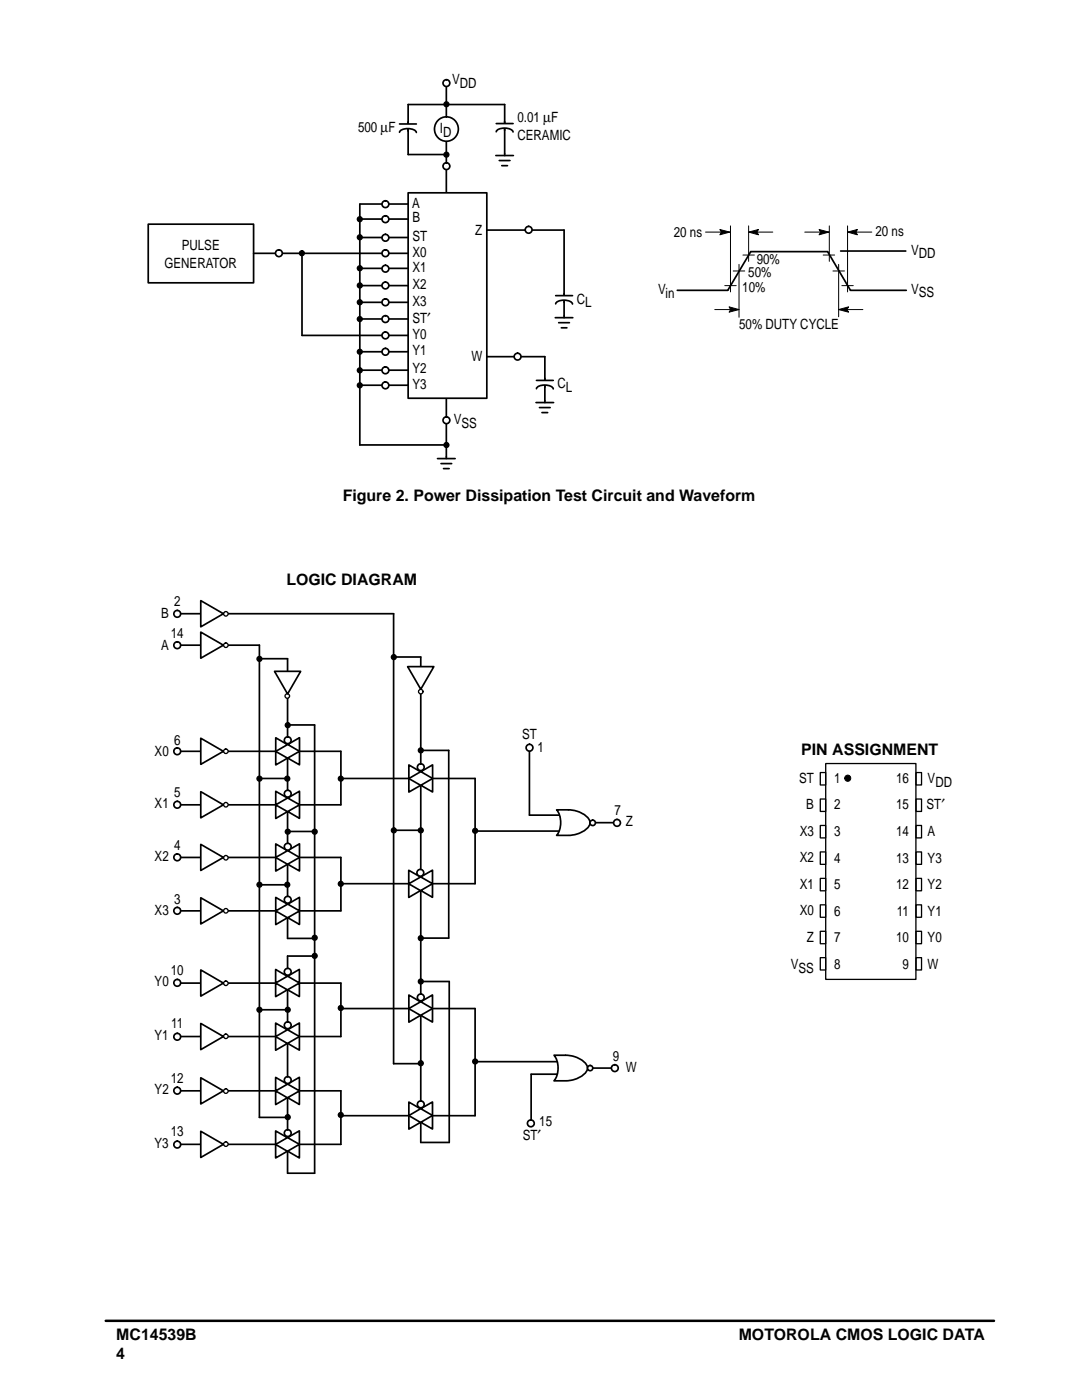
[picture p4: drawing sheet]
<svg xmlns="http://www.w3.org/2000/svg" width="216mm" height="279mm" viewBox="0 0 216 279" stroke-linecap="round" stroke-linejoin="round" font-family="sans-serif">
<path d="M21.1 263.6h177.2" fill="none" stroke="#000" stroke-width=".5"/>
<path d="M140.8 46.3h4.8M143.6 45.8l2 .5-2 .6 .3-.6zM149.4 46.3l1.9-.5-.3 .5 .3 .6zM149.4 46.3h4.8" fill="none" stroke="#000" stroke-width=".2"/>
<g fill="#000">
<path d="M143.6 45.8l2 .5-2 .6 .3-.6z" fill-rule="evenodd"/>
<path d="M149.4 46.3l1.9-.5-.3 .5 .3 .6z" fill-rule="evenodd"/>
</g>
<path d="M29.6 44.7h21v11.7h-21z" fill-rule="evenodd" fill="#fff"/>
<path d="M89.1 16.6v74.9M29.6 44.7h21v11.7h-21zM50.6 50.6h30.8M71.8 40.7v48.1M97.1 71.2h11.6v8.8M87.3 91.5h3.5M88 92.5h2.1M88.5 93.5h1.1" fill="none" stroke="#000" stroke-width=".34"/>
<path d="M81.4 38.5h15.7v41h-15.7z" fill-rule="evenodd" fill="#fff"/>
<path d="M81.4 38.5h15.7v41h-15.7z" fill="none" stroke="#000" stroke-width=".34"/>
<circle cx="55.7" cy="50.5" r=".68" fill="#fff"/>
<circle cx="55.7" cy="50.5" r=".68" fill="none" stroke="#000" stroke-width=".34"/>
<circle cx="103.3" cy="71.2" r=".68" fill="#fff"/>
<circle cx="103.3" cy="71.2" r=".68" fill="none" stroke="#000" stroke-width=".34"/>
<circle cx="89.1" cy="16.6" r=".68" fill="#fff"/>
<circle cx="89.1" cy="16.6" r=".68" fill="none" stroke="#000" stroke-width=".34"/>
<circle cx="89.1" cy="33.2" r=".68" fill="#fff"/>
<circle cx="89.1" cy="33.2" r=".68" fill="none" stroke="#000" stroke-width=".34"/>
<circle cx="89.1" cy="83.9" r=".68" fill="#fff"/>
<g fill="none" stroke="#000" stroke-width=".34">
<path d="M108.7 75.5v1.8"/>
<circle cx="89.1" cy="83.9" r=".68"/>
</g>
<circle cx="60.2" cy="50.5" r=".49" fill="#000" stroke="#000" stroke-width=".26"/>
<path d="M107.1 75.9h3.3v.9h-3.3z" fill-rule="evenodd" fill="#fff"/>
<path d="M112.6 45.9v17.2M135.1 57.9h10.1l4.6-7.7h15.3l4.6 7.7h11.1M107 77.6a2.08 2.08 0 0 1 2.7-.6l.6 .4 .1 .2M107 75.9h3.4M108.7 80v.3M107 80.3h3.5M107.6 81.3h2.2M108.1 82.3h1.2" fill="none" stroke="#000" stroke-width=".34"/>
<g fill="none" stroke="#000" stroke-width=".2">
<path d="M144.6 57h2.3M145.8 45.1v13.2M146.3 54.1h2.3M147.5 52.8v10.5M148.2 50.9h2.3M149.4 45.1v7.1M160.6 46.3h4.8M163.4 45.8l2 .5-2 .6 .3-.6zM164.3 50.9h2.2M165.5 45.1v7.1M166.2 54.1h2.3M167.3 52.8v10.4"/>
<path d="M168 57h2.3M169.1 46.3l2-.5-.3 .5 .3 .6zM169.1 45.1v13.2M169.1 46.3h4.9"/>
</g>
<g fill="#000">
<path d="M163.4 45.8l2 .5-2 .6 .3-.6z" fill-rule="evenodd"/>
<path d="M169.1 46.3l2-.5-.3 .5 .3 .6z" fill-rule="evenodd"/>
</g>
<path d="M110.9 59h3.4v.9h-3.4z" fill-rule="evenodd" fill="#fff"/>
<path d="M97.1 45.9h15.5M110.9 59h3.3M110.8 63.4h3.5M110.9 60.6a2.08 2.08 0 0 1 2.6-.5l.6 .3 .1 .3M111.5 64.4h2.1M112 65.4h1.1M112.6 63.1v.3" fill="none" stroke="#000" stroke-width=".34"/>
<circle cx="105.5" cy="45.9" r=".68" fill="#fff"/>
<g fill="none" stroke="#000" stroke-width=".34">
<path d="M100.7 20.9v9.8"/>
<circle cx="105.5" cy="45.9" r=".68"/>
</g>
<path d="M99.1 24.7h3.3v.9h-3.3z" fill-rule="evenodd" fill="#fff"/>
<g fill="none" stroke="#000" stroke-width=".34">
<path d="M81.4 20.9h19.3M98.9 31h3.5M99 26.3a2.08 2.08 0 0 1 2.7-.6l.6 .4 .1 .2M99 24.7h3.4M99.6 32h2.2M100.1 33.1h1.2M100.7 30.7v.3M60.3 50.6v16.3h21.1M71.8 57h9.6M71.8 40.7h9.6M71.8 43.7h9.6M71.8 47.4h9.6"/>
<path d="M71.8 70.2h9.6M71.8 73.9h9.6M71.8 76.9h9.6M71.8 60.3h9.6M71.8 63.7h9.6M71.8 88.8h17.3"/>
</g>
<g fill="#000" stroke="#000" stroke-width=".26">
<circle cx="71.8" cy="43.7" r=".49"/>
<circle cx="71.8" cy="47.4" r=".49"/>
<circle cx="71.8" cy="57" r=".49"/>
<circle cx="71.8" cy="63.7" r=".49"/>
<circle cx="71.8" cy="70.2" r=".49"/>
<circle cx="71.8" cy="73.9" r=".49"/>
<circle cx="71.8" cy="60.3" r=".49"/>
<circle cx="71.8" cy="76.9" r=".49"/>
</g>
<circle cx="76.9" cy="50.5" r=".68" fill="#fff"/>
<circle cx="76.9" cy="50.5" r=".68" fill="none" stroke="#000" stroke-width=".34"/>
<circle cx="76.9" cy="66.9" r=".68" fill="#fff"/>
<circle cx="76.9" cy="66.9" r=".68" fill="none" stroke="#000" stroke-width=".34"/>
<circle cx="76.9" cy="70.2" r=".68" fill="#fff"/>
<circle cx="76.9" cy="70.2" r=".68" fill="none" stroke="#000" stroke-width=".34"/>
<circle cx="76.9" cy="73.9" r=".68" fill="#fff"/>
<circle cx="76.9" cy="73.9" r=".68" fill="none" stroke="#000" stroke-width=".34"/>
<circle cx="76.9" cy="76.9" r=".68" fill="#fff"/>
<circle cx="76.9" cy="76.9" r=".68" fill="none" stroke="#000" stroke-width=".34"/>
<circle cx="76.9" cy="57" r=".68" fill="#fff"/>
<circle cx="76.9" cy="57" r=".68" fill="none" stroke="#000" stroke-width=".34"/>
<circle cx="76.9" cy="60.3" r=".68" fill="#fff"/>
<circle cx="76.9" cy="60.3" r=".68" fill="none" stroke="#000" stroke-width=".34"/>
<circle cx="76.9" cy="63.7" r=".68" fill="#fff"/>
<circle cx="76.9" cy="63.7" r=".68" fill="none" stroke="#000" stroke-width=".34"/>
<circle cx="76.9" cy="40.7" r=".68" fill="#fff"/>
<circle cx="76.9" cy="40.7" r=".68" fill="none" stroke="#000" stroke-width=".34"/>
<circle cx="76.9" cy="43.7" r=".68" fill="#fff"/>
<circle cx="76.9" cy="43.7" r=".68" fill="none" stroke="#000" stroke-width=".34"/>
<circle cx="76.9" cy="47.4" r=".68" fill="#fff"/>
<g fill="none" stroke="#000" stroke-width=".34">
<path d="M71.8 53.6h9.6"/>
<circle cx="76.9" cy="47.4" r=".68"/>
</g>
<circle cx="71.8" cy="53.5" r=".49" fill="#000" stroke="#000" stroke-width=".26"/>
<circle cx="76.9" cy="53.6" r=".68" fill="#fff"/>
<g fill="none" stroke="#000" stroke-width=".34">
<path d="M81.4 24.3v1.8M81.4 20.9v9.9h7.7"/>
<circle cx="76.9" cy="53.6" r=".68"/>
</g>
<g fill="#000" stroke="#000" stroke-width=".26">
<circle cx="89.1" cy="20.8" r=".49"/>
<circle cx="89.1" cy="30.9" r=".49"/>
<circle cx="89.1" cy="88.8" r=".49"/>
</g>
<path d="M79.8 24.8h3.3v.9h-3.3z" fill-rule="evenodd" fill="#fff"/>
<path d="M79.7 26.4a2.08 2.08 0 0 1 2.7-.6l.6 .4 .1 .2M79.7 24.7h3.4M167.7 50.1h13" fill="none" stroke="#000" stroke-width=".34"/>
<path d="M142.6 61.8h4.9M145.5 61.2l2 .6-2 .5 .3-.5zM167.3 61.8l2-.6-.3 .6 .3 .5zM167.3 61.8h4.9" fill="none" stroke="#000" stroke-width=".2"/>
<g fill="#000">
<path d="M145.5 61.2l2 .6-2 .5 .3-.5z" fill-rule="evenodd"/>
<path d="M167.3 61.8l2-.6-.3 .6 .3 .5z" fill-rule="evenodd"/>
</g>
<circle cx="89.1" cy="25.7" r="2.41" fill="#fff"/>
<g fill="none" stroke="#000" stroke-width=".34">
<path d="M35.3 122.5h43.2v89.8h5.5M35.5 128.8h16.3v94.2h5.6M51.8 131.5h5.6v55.8h5.4M78.5 131.1h5.5v96.9h5.6v-32.1h-5.6M35.3 149.9h32.7v10.7h-32.7M57.4 144.7h5.4v89.4h-5.4v-43.3h5.4M68 155.4h26.8v21h-26.8M84 149.8h5.5v37.4h-5.5M105.6 149.3v13.4h6.1M35.3 171.1h32.7v10.7h-32.7M51.8 176.6h5.6M57.4 165.9h5.4"/>
<path d="M78.5 165.7h5.5M94.8 165.9h16.8M118.1 164.2h5M35.3 196.2h32.7v10.7h-32.7M35.3 217.7h32.7v10.7h-32.7M51.8 201.5h5.6M68 201.3h26.8v21.4h-26.8M94.8 211.9h16.4M111.2 214.4h-5.2v9.7M117.4 213.2h5.8"/>
<circle cx="89.1" cy="25.7" r="2.41"/>
</g>
<g fill="none" stroke="#000" stroke-width=".26">
<path d="M163.7 154.2h1.1v2.5h-1.1zM163.7 159.5h1.1v2.4h-1.1zM164.8 152.4h18v43.1h-18zM182.8 154.2h1.1v2.5h-1.1zM182.8 159.5h1.1v2.4h-1.1zM163.7 164.7h1.1v2.5h-1.1zM163.7 170h1.1v2.5h-1.1zM163.7 175.3h1.1v2.5h-1.1zM182.8 164.7h1.1v2.5h-1.1zM182.8 170h1.1v2.5h-1.1zM182.8 175.3h1.1v2.5h-1.1zM163.7 180.6h1.1v2.5h-1.1z"/>
<path d="M163.7 185.9h1.1v2.4h-1.1zM163.7 191.1h1.1v2.5h-1.1zM182.8 180.6h1.1v2.5h-1.1zM182.8 185.9h1.1v2.4h-1.1zM182.8 191.1h1.1v2.5h-1.1z"/>
</g>
<circle cx="169.2" cy="155.3" r=".61" fill="#000" stroke="#000" stroke-width=".2"/>
<path d="M110.5 210.6h2.4a5.2 5.2 0 0 1 4.2 2.1 1.78 1.78 0 0 1-1.2 2.1l-1.4 .7-.8 .1-3.2 .1a4.4 4.4 0 0 0 0-5.1z" fill-rule="evenodd" fill="#fff"/>
<path d="M110.5 210.6h2.4a5.2 5.2 0 0 1 4.2 2.1 1.78 1.78 0 0 1-1.2 2.1l-1.4 .7-.8 .1-3.2 .1a4.4 4.4 0 0 0 0-5.1z" fill="none" stroke="#000" stroke-width=".34"/>
<circle cx="117.8" cy="213.2" r=".52" fill="#fff"/>
<circle cx="117.8" cy="213.2" r=".52" fill="none" stroke="#000" stroke-width=".34"/>
<path d="M111.1 161.6h2.3a5.2 5.2 0 0 1 4.2 2.1l.2 .5a3.5 3.5 0 0 1-3.2 2.4l-3.5 .1a4.4 4.4 0 0 0 0-5.1z" fill-rule="evenodd" fill="#fff"/>
<path d="M111.1 161.6h2.3a5.2 5.2 0 0 1 4.2 2.1l.2 .5a3.5 3.5 0 0 1-3.2 2.4l-3.5 .1a4.4 4.4 0 0 0 0-5.1z" fill="none" stroke="#000" stroke-width=".34"/>
<circle cx="118.3" cy="164.2" r=".54" fill="#fff"/>
<circle cx="118.3" cy="164.2" r=".54" fill="none" stroke="#000" stroke-width=".34"/>
<circle cx="105.7" cy="149.2" r=".68" fill="#fff"/>
<circle cx="105.7" cy="149.2" r=".68" fill="none" stroke="#000" stroke-width=".34"/>
<circle cx="123.1" cy="164.2" r=".68" fill="#fff"/>
<circle cx="123.1" cy="164.2" r=".68" fill="none" stroke="#000" stroke-width=".34"/>
<circle cx="122.7" cy="213.2" r=".68" fill="#fff"/>
<circle cx="122.7" cy="213.2" r=".68" fill="none" stroke="#000" stroke-width=".34"/>
<circle cx="105.9" cy="224.2" r=".68" fill="#fff"/>
<circle cx="105.9" cy="224.2" r=".68" fill="none" stroke="#000" stroke-width=".34"/>
<g fill="#000" stroke="#000" stroke-width=".26">
<circle cx="51.8" cy="131.5" r=".49"/>
<circle cx="68" cy="155.4" r=".49"/>
<circle cx="84" cy="149.8" r=".49"/>
<circle cx="78.6" cy="165.7" r=".49"/>
<circle cx="84" cy="165.7" r=".49"/>
<circle cx="94.8" cy="165.8" r=".49"/>
<circle cx="84" cy="187.2" r=".49"/>
</g>
<g fill="#fff">
<path d="M81.6 152.7l2.3 1.3-2.3 1.4z"/>
<path d="M81.6 154h4.7v2.6h-4.7z" fill-rule="evenodd"/>
</g>
<path d="M81.6 152.7l2.3 1.3-2.3 1.4z" fill="none" stroke="#000" stroke-width=".34"/>
<path d="M84 154l2.3-1.4v2.8z" fill="#fff"/>
<path d="M84 154l2.3-1.4v2.8z" fill="none" stroke="#000" stroke-width=".34"/>
<path d="M81.6 155.4l2.3 1.3-2.3 1.4z" fill-rule="evenodd" fill="#fff"/>
<path d="M81.6 155.4l2.3 1.3-2.3 1.4z" fill="none" stroke="#000" stroke-width=".34"/>
<path d="M84 156.7l2.3-1.3v2.7z" fill="#fff"/>
<path d="M84 156.7l2.3-1.3v2.7z" fill="none" stroke="#000" stroke-width=".34"/>
<circle cx="84" cy="153.1" r=".68" fill="#fff"/>
<circle cx="84" cy="153.1" r=".68" fill="none" stroke="#000" stroke-width=".34"/>
<g fill="#fff">
<path d="M81.6 175h4.7v2.6h-4.7z" fill-rule="evenodd"/>
<path d="M81.6 173.7l2.3 1.3-2.3 1.4z" fill-rule="evenodd"/>
</g>
<path d="M81.6 173.7l2.3 1.3-2.3 1.4z" fill="none" stroke="#000" stroke-width=".34"/>
<path d="M84 175l2.3-1.3v2.7z" fill-rule="evenodd" fill="#fff"/>
<path d="M84 175l2.3-1.3v2.7z" fill="none" stroke="#000" stroke-width=".34"/>
<path d="M81.6 176.4l2.3 1.3-2.3 1.4z" fill="#fff"/>
<path d="M81.6 176.4l2.3 1.3-2.3 1.4z" fill="none" stroke="#000" stroke-width=".34"/>
<path d="M84 177.7l2.3-1.3v2.7z" fill="#fff"/>
<path d="M84 177.7l2.3-1.3v2.7z" fill="none" stroke="#000" stroke-width=".34"/>
<circle cx="83.9" cy="174.2" r=".68" fill="#fff"/>
<circle cx="83.9" cy="174.2" r=".68" fill="none" stroke="#000" stroke-width=".34"/>
<circle cx="84" cy="138" r=".45" fill="#fff"/>
<circle cx="84" cy="138" r=".45" fill="none" stroke="#000" stroke-width=".26"/>
<path d="M81.3 133h5.3l-2.6 4.6z" fill-rule="evenodd" fill="#fff"/>
<path d="M81.3 133h5.3l-2.6 4.6z" fill="none" stroke="#000" stroke-width=".34"/>
<circle cx="68" cy="176.4" r=".49" fill="#000" stroke="#000" stroke-width=".26"/>
<circle cx="57.3" cy="138.9" r=".45" fill="#fff"/>
<circle cx="57.3" cy="138.9" r=".45" fill="none" stroke="#000" stroke-width=".26"/>
<path d="M54.8 134h5.2l-2.6 4.5z" fill-rule="evenodd" fill="#fff"/>
<path d="M54.8 134h5.2l-2.6 4.5z" fill="none" stroke="#000" stroke-width=".34"/>
<g fill="#fff">
<path d="M55 147.2l2.4 1.4-2.4 1.4z"/>
<path d="M55 148.6h4.8v2.6h-4.8z" fill-rule="evenodd"/>
</g>
<path d="M55 147.2l2.4 1.4-2.4 1.4z" fill="none" stroke="#000" stroke-width=".34"/>
<path d="M57.4 148.6l2.4-1.4v2.7z" fill="#fff"/>
<path d="M57.4 148.6l2.4-1.4v2.7z" fill="none" stroke="#000" stroke-width=".34"/>
<path d="M55 150l2.4 1.3-2.4 1.4z" fill-rule="evenodd" fill="#fff"/>
<path d="M55 150l2.4 1.3-2.4 1.4z" fill="none" stroke="#000" stroke-width=".34"/>
<path d="M57.4 151.3l2.4-1.4v2.7z" fill-rule="evenodd" fill="#fff"/>
<path d="M57.4 151.3l2.4-1.4v2.7z" fill="none" stroke="#000" stroke-width=".34"/>
<circle cx="57.4" cy="147.7" r=".68" fill="#fff"/>
<circle cx="57.4" cy="147.7" r=".68" fill="none" stroke="#000" stroke-width=".34"/>
<g fill="#fff">
<path d="M55 159.3h4.8v2.6h-4.8z" fill-rule="evenodd"/>
<path d="M55 157.9l2.4 1.4-2.4 1.3z" fill-rule="evenodd"/>
</g>
<path d="M55 157.9l2.4 1.4-2.4 1.3z" fill="none" stroke="#000" stroke-width=".34"/>
<path d="M57.4 159.3l2.4-1.4v2.7z" fill="#fff"/>
<path d="M57.4 159.3l2.4-1.4v2.7z" fill="none" stroke="#000" stroke-width=".34"/>
<path d="M55 160.6l2.4 1.4-2.4 1.3z" fill="#fff"/>
<path d="M55 160.6l2.4 1.4-2.4 1.3z" fill="none" stroke="#000" stroke-width=".34"/>
<path d="M57.4 162l2.4-1.4v2.7z" fill="#fff"/>
<path d="M57.4 162l2.4-1.4v2.7z" fill="none" stroke="#000" stroke-width=".34"/>
<circle cx="57.4" cy="158.4" r=".68" fill="#fff"/>
<circle cx="57.4" cy="158.4" r=".68" fill="none" stroke="#000" stroke-width=".34"/>
<g fill="#fff">
<path d="M55 168.4l2.4 1.4-2.4 1.3z"/>
<path d="M55 169.8h4.8v2.6h-4.8z" fill-rule="evenodd"/>
</g>
<path d="M55 168.4l2.4 1.4-2.4 1.3z" fill="none" stroke="#000" stroke-width=".34"/>
<path d="M57.4 169.8l2.4-1.4v2.7z" fill="#fff"/>
<path d="M57.4 169.8l2.4-1.4v2.7z" fill="none" stroke="#000" stroke-width=".34"/>
<path d="M55 171.1l2.4 1.4-2.4 1.3z" fill-rule="evenodd" fill="#fff"/>
<path d="M55 171.1l2.4 1.4-2.4 1.3z" fill="none" stroke="#000" stroke-width=".34"/>
<path d="M57.4 172.5l2.4-1.4v2.7z" fill-rule="evenodd" fill="#fff"/>
<path d="M57.4 172.5l2.4-1.4v2.7z" fill="none" stroke="#000" stroke-width=".34"/>
<circle cx="57.4" cy="169" r=".68" fill="#fff"/>
<circle cx="57.4" cy="169" r=".68" fill="none" stroke="#000" stroke-width=".34"/>
<g fill="#fff">
<path d="M55 180.4h4.8v2.7h-4.8z" fill-rule="evenodd"/>
<path d="M55 179.1l2.4 1.4-2.4 1.3z" fill-rule="evenodd"/>
</g>
<path d="M55 179.1l2.4 1.4-2.4 1.3z" fill="none" stroke="#000" stroke-width=".34"/>
<path d="M57.4 180.4l2.4-1.3v2.7z" fill="#fff"/>
<path d="M57.4 180.4l2.4-1.3v2.7z" fill="none" stroke="#000" stroke-width=".34"/>
<path d="M55 181.8l2.4 1.4-2.4 1.3z" fill="#fff"/>
<path d="M55 181.8l2.4 1.4-2.4 1.3z" fill="none" stroke="#000" stroke-width=".34"/>
<path d="M57.4 183.1l2.4-1.3v2.7z" fill="#fff"/>
<path d="M57.4 183.1l2.4-1.3v2.7z" fill="none" stroke="#000" stroke-width=".34"/>
<circle cx="57.4" cy="179.6" r=".68" fill="#fff"/>
<g fill="none" stroke="#000" stroke-width=".34">
<path d="M51.8 155.4h5.6"/>
<circle cx="57.4" cy="179.6" r=".68"/>
</g>
<g fill="#000" stroke="#000" stroke-width=".26">
<circle cx="78.6" cy="131.1" r=".49"/>
<circle cx="51.8" cy="155.4" r=".49"/>
<circle cx="57.3" cy="155.4" r=".49"/>
<circle cx="57.4" cy="144.7" r=".49"/>
<circle cx="51.8" cy="176.6" r=".49"/>
<circle cx="57.3" cy="176.6" r=".49"/>
<circle cx="57.4" cy="166" r=".49"/>
<circle cx="62.8" cy="166" r=".49"/>
<circle cx="62.8" cy="187.1" r=".49"/>
<circle cx="62.8" cy="190.8" r=".49"/>
<circle cx="84" cy="195.9" r=".49"/>
<circle cx="51.8" cy="201.5" r=".49"/>
<circle cx="57.4" cy="201.5" r=".49"/>
<circle cx="68" cy="201.2" r=".49"/>
<circle cx="84" cy="212.2" r=".49"/>
<circle cx="94.8" cy="211.8" r=".49"/>
<circle cx="57.4" cy="223" r=".49"/>
<circle cx="68" cy="222.5" r=".49"/>
</g>
<g fill="#fff">
<path d="M81.6 198.6l2.3 1.3-2.3 1.4z"/>
<path d="M81.6 199.9h4.7v2.6h-4.7z" fill-rule="evenodd"/>
</g>
<path d="M81.6 198.6l2.3 1.3-2.3 1.4z" fill="none" stroke="#000" stroke-width=".34"/>
<path d="M84 199.9l2.3-1.3v2.7z" fill="#fff"/>
<path d="M84 199.9l2.3-1.3v2.7z" fill="none" stroke="#000" stroke-width=".34"/>
<path d="M81.6 201.3l2.3 1.3-2.3 1.4z" fill="#fff"/>
<path d="M81.6 201.3l2.3 1.3-2.3 1.4z" fill="none" stroke="#000" stroke-width=".34"/>
<path d="M84 202.6l2.3-1.3v2.7z" fill-rule="evenodd" fill="#fff"/>
<path d="M84 202.6l2.3-1.3v2.7z" fill="none" stroke="#000" stroke-width=".34"/>
<circle cx="84" cy="199.1" r=".68" fill="#fff"/>
<circle cx="84" cy="199.1" r=".68" fill="none" stroke="#000" stroke-width=".34"/>
<g fill="#fff">
<path d="M81.6 219.9l2.3 1.4-2.3 1.3z"/>
<path d="M81.6 221.3h4.7v2.6h-4.7z" fill-rule="evenodd"/>
</g>
<path d="M81.6 219.9l2.3 1.4-2.3 1.3z" fill="none" stroke="#000" stroke-width=".34"/>
<path d="M84 221.3l2.3-1.4v2.7z" fill="#fff"/>
<path d="M84 221.3l2.3-1.4v2.7z" fill="none" stroke="#000" stroke-width=".34"/>
<path d="M81.6 222.6l2.3 1.4-2.3 1.3z" fill="#fff"/>
<path d="M81.6 222.6l2.3 1.4-2.3 1.3z" fill="none" stroke="#000" stroke-width=".34"/>
<path d="M84 224l2.3-1.4v2.7z" fill="#fff"/>
<path d="M84 224l2.3-1.4v2.7z" fill="none" stroke="#000" stroke-width=".34"/>
<circle cx="84" cy="220.4" r=".68" fill="#fff"/>
<circle cx="84" cy="220.4" r=".68" fill="none" stroke="#000" stroke-width=".34"/>
<g fill="#fff">
<path d="M55 193.5l2.3 1.3-2.3 1.4z"/>
<path d="M55 194.8h4.7v2.6h-4.7z" fill-rule="evenodd"/>
</g>
<path d="M55 193.5l2.3 1.3-2.3 1.4z" fill="none" stroke="#000" stroke-width=".34"/>
<path d="M57.4 194.8l2.3-1.3v2.7z" fill="#fff"/>
<path d="M57.4 194.8l2.3-1.3v2.7z" fill="none" stroke="#000" stroke-width=".34"/>
<path d="M55 196.2l2.3 1.3-2.3 1.4z" fill="#fff"/>
<path d="M55 196.2l2.3 1.3-2.3 1.4z" fill="none" stroke="#000" stroke-width=".34"/>
<path d="M57.4 197.5l2.3-1.3v2.7z" fill-rule="evenodd" fill="#fff"/>
<path d="M57.4 197.5l2.3-1.3v2.7z" fill="none" stroke="#000" stroke-width=".34"/>
<circle cx="57.4" cy="193.9" r=".68" fill="#fff"/>
<circle cx="57.4" cy="193.9" r=".68" fill="none" stroke="#000" stroke-width=".34"/>
<g fill="#fff">
<path d="M55 204.2l2.3 1.3-2.3 1.4z"/>
<path d="M55 205.5h4.7v2.6h-4.7z" fill-rule="evenodd"/>
</g>
<path d="M55 204.2l2.3 1.3-2.3 1.4z" fill="none" stroke="#000" stroke-width=".34"/>
<path d="M57.4 205.5l2.3-1.3v2.7z" fill-rule="evenodd" fill="#fff"/>
<path d="M57.4 205.5l2.3-1.3v2.7z" fill="none" stroke="#000" stroke-width=".34"/>
<path d="M55 206.9l2.3 1.3-2.3 1.4z" fill="#fff"/>
<path d="M55 206.9l2.3 1.3-2.3 1.4z" fill="none" stroke="#000" stroke-width=".34"/>
<path d="M57.4 208.2l2.3-1.3v2.7z" fill="#fff"/>
<path d="M57.4 208.2l2.3-1.3v2.7z" fill="none" stroke="#000" stroke-width=".34"/>
<circle cx="57.4" cy="204.6" r=".68" fill="#fff"/>
<circle cx="57.4" cy="204.6" r=".68" fill="none" stroke="#000" stroke-width=".34"/>
<g fill="#fff">
<path d="M55 216.4h4.7v2.6h-4.7z" fill-rule="evenodd"/>
<path d="M55 215l2.3 1.4-2.3 1.3z" fill-rule="evenodd"/>
</g>
<path d="M55 215l2.3 1.4-2.3 1.3z" fill="none" stroke="#000" stroke-width=".34"/>
<path d="M57.4 216.3l2.3-1.3v2.7z" fill-rule="evenodd" fill="#fff"/>
<path d="M57.4 216.3l2.3-1.3v2.7z" fill="none" stroke="#000" stroke-width=".34"/>
<path d="M55 217.7l2.3 1.4-2.3 1.3z" fill="#fff"/>
<path d="M55 217.7l2.3 1.4-2.3 1.3z" fill="none" stroke="#000" stroke-width=".34"/>
<path d="M57.4 219.1l2.3-1.4v2.7z" fill="#fff"/>
<path d="M57.4 219.1l2.3-1.4v2.7z" fill="none" stroke="#000" stroke-width=".34"/>
<circle cx="57.4" cy="215.5" r=".68" fill="#fff"/>
<circle cx="57.4" cy="215.5" r=".68" fill="none" stroke="#000" stroke-width=".34"/>
<g fill="#fff">
<path d="M55 225.7l2.3 1.3-2.3 1.4z"/>
<path d="M55 227h4.7v2.7h-4.7z" fill-rule="evenodd"/>
</g>
<path d="M55 225.7l2.3 1.3-2.3 1.4z" fill="none" stroke="#000" stroke-width=".34"/>
<path d="M57.4 227l2.3-1.3v2.7z" fill-rule="evenodd" fill="#fff"/>
<path d="M57.4 227l2.3-1.3v2.7z" fill="none" stroke="#000" stroke-width=".34"/>
<path d="M55 228.4l2.3 1.4-2.3 1.3z" fill="#fff"/>
<path d="M55 228.4l2.3 1.4-2.3 1.3z" fill="none" stroke="#000" stroke-width=".34"/>
<path d="M57.4 229.7l2.3-1.3v2.7z" fill="#fff"/>
<path d="M57.4 229.7l2.3-1.3v2.7z" fill="none" stroke="#000" stroke-width=".34"/>
<circle cx="57.4" cy="226.1" r=".68" fill="#fff"/>
<circle cx="57.4" cy="226.1" r=".68" fill="none" stroke="#000" stroke-width=".34"/>
<circle cx="35.4" cy="228.4" r=".68" fill="#fff"/>
<circle cx="35.4" cy="228.4" r=".68" fill="none" stroke="#000" stroke-width=".34"/>
<circle cx="35.4" cy="217.7" r=".68" fill="#fff"/>
<circle cx="35.4" cy="217.7" r=".68" fill="none" stroke="#000" stroke-width=".34"/>
<circle cx="35.4" cy="206.9" r=".68" fill="#fff"/>
<circle cx="35.4" cy="206.9" r=".68" fill="none" stroke="#000" stroke-width=".34"/>
<circle cx="35.4" cy="196.1" r=".68" fill="#fff"/>
<circle cx="35.4" cy="196.1" r=".68" fill="none" stroke="#000" stroke-width=".34"/>
<circle cx="35.4" cy="181.8" r=".68" fill="#fff"/>
<circle cx="35.4" cy="181.8" r=".68" fill="none" stroke="#000" stroke-width=".34"/>
<circle cx="35.4" cy="171.1" r=".68" fill="#fff"/>
<circle cx="35.4" cy="171.1" r=".68" fill="none" stroke="#000" stroke-width=".34"/>
<circle cx="35.4" cy="160.6" r=".68" fill="#fff"/>
<circle cx="35.4" cy="160.6" r=".68" fill="none" stroke="#000" stroke-width=".34"/>
<circle cx="35.4" cy="149.9" r=".68" fill="#fff"/>
<circle cx="35.4" cy="149.9" r=".68" fill="none" stroke="#000" stroke-width=".34"/>
<circle cx="35.4" cy="128.8" r=".68" fill="#fff"/>
<circle cx="35.4" cy="128.8" r=".68" fill="none" stroke="#000" stroke-width=".34"/>
<circle cx="35.4" cy="122.5" r=".68" fill="#fff"/>
<circle cx="35.4" cy="122.5" r=".68" fill="none" stroke="#000" stroke-width=".34"/>
<circle cx="45.1" cy="122.5" r=".45" fill="#fff"/>
<circle cx="45.1" cy="122.5" r=".45" fill="none" stroke="#000" stroke-width=".26"/>
<path d="M40.1 119.9l4.5 2.6-4.5 2.6z" fill-rule="evenodd" fill="#fff"/>
<path d="M40.1 119.9l4.5 2.6-4.5 2.6z" fill="none" stroke="#000" stroke-width=".34"/>
<circle cx="45.1" cy="128.8" r=".45" fill="#fff"/>
<circle cx="45.1" cy="128.8" r=".45" fill="none" stroke="#000" stroke-width=".26"/>
<path d="M40.1 126.2l4.5 2.6-4.5 2.6z" fill-rule="evenodd" fill="#fff"/>
<path d="M40.1 126.2l4.5 2.6-4.5 2.6z" fill="none" stroke="#000" stroke-width=".34"/>
<circle cx="45.1" cy="149.9" r=".45" fill="#fff"/>
<circle cx="45.1" cy="149.9" r=".45" fill="none" stroke="#000" stroke-width=".26"/>
<path d="M40.1 147.3l4.5 2.6-4.5 2.6z" fill-rule="evenodd" fill="#fff"/>
<path d="M40.1 147.3l4.5 2.6-4.5 2.6z" fill="none" stroke="#000" stroke-width=".34"/>
<circle cx="45.1" cy="160.6" r=".45" fill="#fff"/>
<circle cx="45.1" cy="160.6" r=".45" fill="none" stroke="#000" stroke-width=".26"/>
<path d="M40.1 158l4.5 2.6-4.5 2.6z" fill-rule="evenodd" fill="#fff"/>
<path d="M40.1 158l4.5 2.6-4.5 2.6z" fill="none" stroke="#000" stroke-width=".34"/>
<circle cx="45.1" cy="171.2" r=".45" fill="#fff"/>
<circle cx="45.1" cy="171.2" r=".45" fill="none" stroke="#000" stroke-width=".26"/>
<path d="M40.1 168.5l4.5 2.6-4.5 2.6z" fill-rule="evenodd" fill="#fff"/>
<path d="M40.1 168.5l4.5 2.6-4.5 2.6z" fill="none" stroke="#000" stroke-width=".34"/>
<circle cx="45.1" cy="181.8" r=".45" fill="#fff"/>
<circle cx="45.1" cy="181.8" r=".45" fill="none" stroke="#000" stroke-width=".26"/>
<path d="M40.1 179.2l4.5 2.6-4.5 2.6z" fill-rule="evenodd" fill="#fff"/>
<path d="M40.1 179.2l4.5 2.6-4.5 2.6z" fill="none" stroke="#000" stroke-width=".34"/>
<circle cx="45.1" cy="196.2" r=".45" fill="#fff"/>
<circle cx="45.1" cy="196.2" r=".45" fill="none" stroke="#000" stroke-width=".26"/>
<path d="M40.1 193.6l4.5 2.6-4.5 2.6z" fill-rule="evenodd" fill="#fff"/>
<path d="M40.1 193.6l4.5 2.6-4.5 2.6z" fill="none" stroke="#000" stroke-width=".34"/>
<circle cx="45.1" cy="206.8" r=".45" fill="#fff"/>
<circle cx="45.1" cy="206.8" r=".45" fill="none" stroke="#000" stroke-width=".26"/>
<path d="M40.1 204.3l4.5 2.6-4.5 2.6z" fill-rule="evenodd" fill="#fff"/>
<path d="M40.1 204.3l4.5 2.6-4.5 2.6z" fill="none" stroke="#000" stroke-width=".34"/>
<circle cx="45.1" cy="217.8" r=".45" fill="#fff"/>
<circle cx="45.1" cy="217.8" r=".45" fill="none" stroke="#000" stroke-width=".26"/>
<path d="M40.1 215.1l4.5 2.6-4.5 2.6z" fill-rule="evenodd" fill="#fff"/>
<path d="M40.1 215.1l4.5 2.6-4.5 2.6z" fill="none" stroke="#000" stroke-width=".34"/>
<circle cx="45.1" cy="228.3" r=".45" fill="#fff"/>
<circle cx="45.1" cy="228.3" r=".45" fill="none" stroke="#000" stroke-width=".26"/>
<path d="M40.1 225.8l4.5 2.6-4.5 2.6z" fill-rule="evenodd" fill="#fff"/>
<path d="M40.1 225.8l4.5 2.6-4.5 2.6z" fill="none" stroke="#000" stroke-width=".34"/>
<g font-size="3.2">
<text x="68.4" y="100">Figure 2. Power Dissipation Test Circuit and Waveform</text>
<text x="57.1" y="116.7">LOGIC DIAGRAM</text>
<text x="159.9" y="150.6">PIN ASSIGNMENT</text>
<text x="23.2" y="267.4">MC14539B</text>
<text x="147.4" y="267.4">MOTOROLA CMOS LOGIC DATA</text>
<text x="23.2" y="271.2">4</text>
</g>
<g font-size="2.8">
<text x="90.2" y="16.8">VDD</text>
<text x="71.4" y="26.3">500 µF</text>
<text x="87.8" y="26.6">ID</text>
<text x="103.3" y="24.4">0.01 µF</text>
<text x="103.3" y="27.9">CERAMIC</text>
<text x="82.2" y="41.5">A</text>
<text x="82.3" y="44.4">B</text>
<text x="94.8" y="46.9">Z</text>
<text x="134.5" y="47.2">20 ns</text>
<text x="174.7" y="47.1">20 ns</text>
<text x="32.8" y="53.4">GENERATOR</text>
<text x="36.3" y="49.9">PULSE</text>
<text x="82.3" y="48.1">ST</text>
<text x="82.3" y="51.3">X0</text>
<text x="151" y="52.7">90%</text>
<text x="181.8" y="50.8">VDD</text>
<text x="82.3" y="54.4">X1</text>
<text x="82.3" y="57.7">X2</text>
<text x="131.3" y="58.7">Vin</text>
<text x="148.1" y="58.2">10%</text>
<text x="149.3" y="55.2">50%</text>
<text x="181.8" y="58.6">VSS</text>
<text x="82.3" y="61.1">X3</text>
<text x="82.3" y="64.5">ST′</text>
<text x="115.1" y="60.6">CL</text>
<text x="147.5" y="65.7">50% DUTY CYCLE</text>
<text x="82.3" y="67.7">Y0</text>
<text x="82.3" y="70.9">Y1</text>
<text x="82.3" y="74.5">Y2</text>
<text x="82.3" y="77.7">Y3</text>
<text x="94.1" y="72.1">W</text>
<text x="111.2" y="77.5">CL</text>
<text x="90.6" y="84.6">VSS</text>
<text x="32.1" y="123.4">B</text>
<text x="34.7" y="121">2</text>
<text x="32.1" y="129.6">A</text>
<text x="34.1" y="127.3">14</text>
<text x="34.7" y="148.6">6</text>
<text x="104.2" y="147.6">ST</text>
<text x="30.9" y="150.8">X0</text>
<text x="107.3" y="150.1">1</text>
<text x="30.9" y="161.3">X1</text>
<text x="34.7" y="159.1">5</text>
<text x="159.4" y="156.3">ST</text>
<text x="160.9" y="161.5">B</text>
<text x="166.5" y="161.5">2</text>
<text x="166.5" y="156.3">1</text>
<text x="178.8" y="161.5">15</text>
<text x="178.8" y="156.3">16</text>
<text x="184.9" y="161.5">ST′</text>
<text x="185.1" y="156.3">VDD</text>
<text x="122.6" y="162.6">7</text>
<text x="124.9" y="164.8">Z</text>
<text x="159.6" y="166.9">X3</text>
<text x="166.5" y="166.9">3</text>
<text x="178.8" y="166.9">14</text>
<text x="185.1" y="166.9">A</text>
<text x="30.9" y="171.9">X2</text>
<text x="34.7" y="169.6">4</text>
<text x="159.6" y="172.1">X2</text>
<text x="166.5" y="172.3">4</text>
<text x="178.8" y="172.3">13</text>
<text x="185.1" y="172.3">Y3</text>
<text x="159.6" y="177.4">X1</text>
<text x="166.5" y="177.4">5</text>
<text x="178.8" y="177.4">12</text>
<text x="185.1" y="177.4">Y2</text>
<text x="30.9" y="182.6">X3</text>
<text x="34.7" y="180.4">3</text>
<text x="159.6" y="182.7">X0</text>
<text x="166.5" y="182.8">6</text>
<text x="179" y="182.8">11</text>
<text x="185.1" y="182.8">Y1</text>
<text x="161" y="188">Z</text>
<text x="166.5" y="188">7</text>
<text x="178.8" y="188">10</text>
<text x="185.1" y="188">Y0</text>
<text x="30.9" y="196.8">Y0</text>
<text x="34.1" y="194.6">10</text>
<text x="157.8" y="193.4">VSS</text>
<text x="166.5" y="193.4">8</text>
<text x="180.1" y="193.4">9</text>
<text x="185.1" y="193.4">W</text>
<text x="30.8" y="207.6">Y1</text>
<text x="34.2" y="205.2">11</text>
<text x="122.3" y="211.7">9</text>
<text x="124.9" y="214">W</text>
<text x="30.9" y="218.4">Y2</text>
<text x="34.1" y="216.2">12</text>
<text x="34.1" y="226.7">13</text>
<text x="104.3" y="227.6">ST′</text>
<text x="107.6" y="224.7">15</text>
<text x="30.8" y="229.1">Y3</text>
</g>
</svg>
